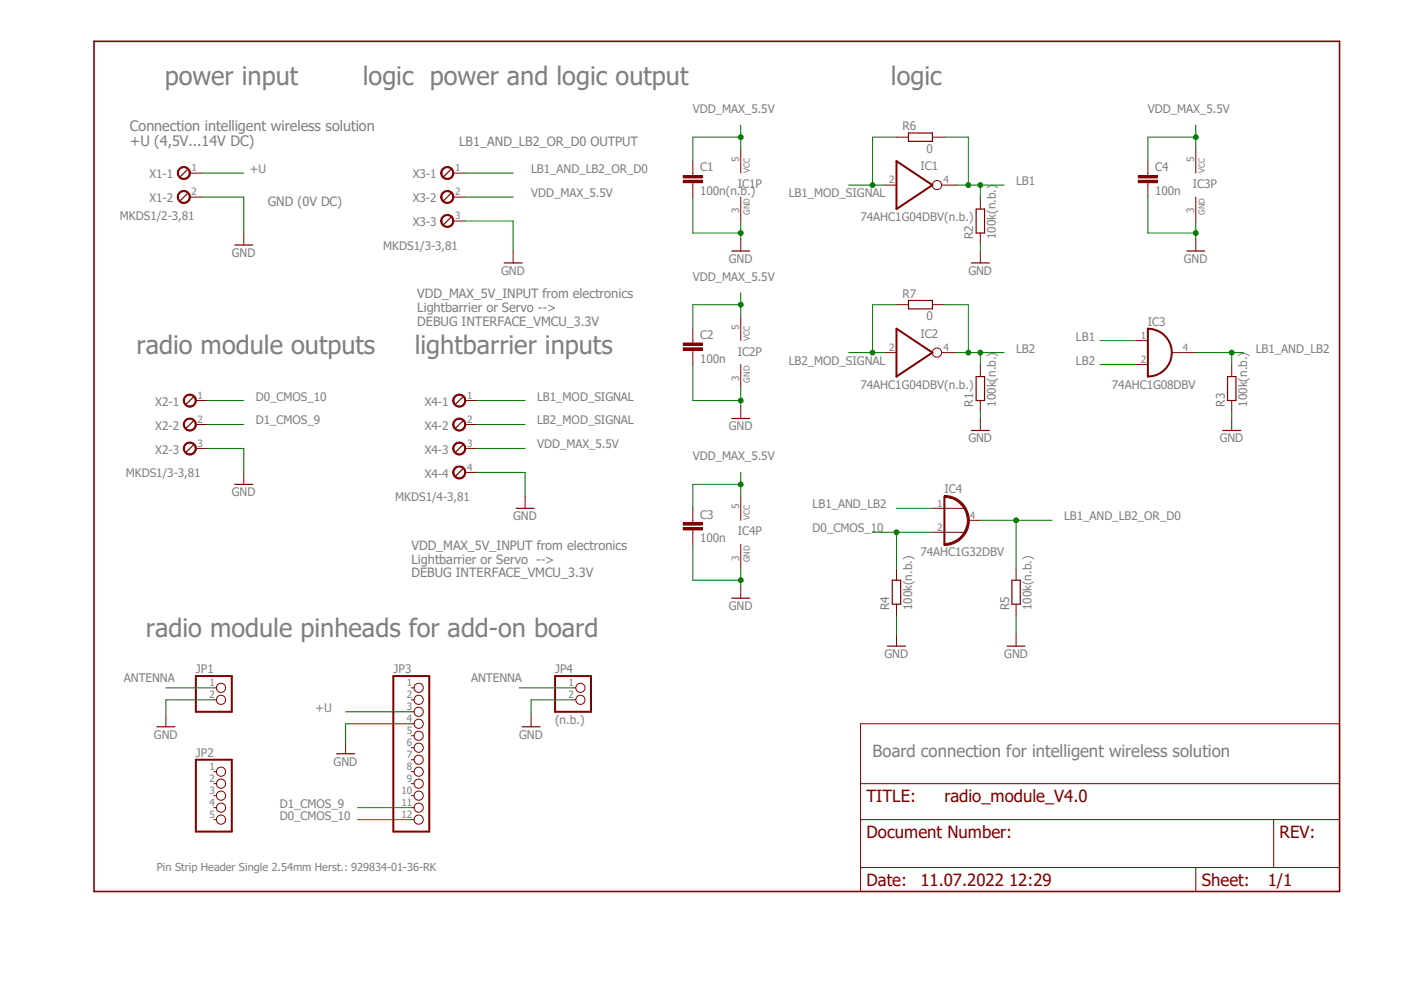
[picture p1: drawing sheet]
<svg xmlns="http://www.w3.org/2000/svg" width="297mm" height="210mm" viewBox="0 0 297 210" stroke-linecap="round" stroke-linejoin="round" font-family="sans-serif">
<path d="M19.9 8.8h264.1v180.2h-264.1z" fill="none" stroke="#7f0000" stroke-width=".34"/>
<path d="M51.7 49.4v2.5M182.5 153.5h101.5v35.5h-101.5zM182.5 173.8h101.5M182.5 166.2h101.5M270 173.8v10.1M182.5 183.9h101.5M253.5 183.9v5.1" fill="none" stroke="#7f0000" stroke-width=".21"/>
<path d="M39.7 41l-1.5 1.5M49.8 51.9h3.8" fill="none" stroke="#7f0000" stroke-width=".25"/>
<path d="M37.9 40.9a1.4 1.4 0 0 1 2.3 .1 1.4 1.4 0 0 1-.8 2.1 1.4 1.4 0 0 1-1.8-1.3h.2a1.16 1.16 0 0 1 1.7-1 1.16 1.16 0 0 1 .2 1.9 1.16 1.16 0 0 1-1.8-.5l-.1-.4h-.2z" fill-rule="evenodd" fill="#7f0000"/>
<path d="M37.9 40.9a1.4 1.4 0 0 1 2.3 .1 1.4 1.4 0 0 1-.8 2.1 1.4 1.4 0 0 1-1.8-1.3h.2a1.16 1.16 0 0 1 1.7-1 1.16 1.16 0 0 1 .2 1.9 1.16 1.16 0 0 1-1.8-.5l-.1-.4h-.2zM40.3 41.8h2.5" fill="none" stroke="#7f0000" stroke-width=".21"/>
<path d="M39.7 35.9l-1.5 1.6" fill="none" stroke="#7f0000" stroke-width=".25"/>
<path d="M37.9 35.8a1.39 1.39 0 0 1 2.3 .2 1.39 1.39 0 0 1-.8 2.1 1.39 1.39 0 0 1-1.8-1.4h.2a1.15 1.15 0 0 1 1.7-1 1.15 1.15 0 0 1 .2 2 1.15 1.15 0 0 1-1.8-.6l-.1-.4h-.2z" fill-rule="evenodd" fill="#7f0000"/>
<path d="M37.9 35.8a1.39 1.39 0 0 1 2.3 .2 1.39 1.39 0 0 1-.8 2.1 1.39 1.39 0 0 1-1.8-1.4h.2a1.15 1.15 0 0 1 1.7-1 1.15 1.15 0 0 1 .2 2 1.15 1.15 0 0 1-1.8-.6l-.1-.4h-.2zM40.3 36.7h2.5" fill="none" stroke="#7f0000" stroke-width=".21"/>
<path d="M41 84.2l-1.5 1.5" fill="none" stroke="#7f0000" stroke-width=".25"/>
<path d="M39.2 84a1.39 1.39 0 0 1 2.2 .2 1.39 1.39 0 0 1-.8 2.1 1.39 1.39 0 0 1-1.7-1.4h.2a1.15 1.15 0 0 1 1.7-.9 1.15 1.15 0 0 1 .2 1.9 1.15 1.15 0 0 1-1.8-.6l-.1-.4h-.2z" fill-rule="evenodd" fill="#7f0000"/>
<path d="M39.2 84a1.39 1.39 0 0 1 2.2 .2 1.39 1.39 0 0 1-.8 2.1 1.39 1.39 0 0 1-1.7-1.4h.2a1.15 1.15 0 0 1 1.7-.9 1.15 1.15 0 0 1 .2 1.9 1.15 1.15 0 0 1-1.8-.6l-.1-.4h-.2zM41.5 84.9h2.6" fill="none" stroke="#7f0000" stroke-width=".21"/>
<path d="M41 89.2l-1.5 1.6" fill="none" stroke="#7f0000" stroke-width=".25"/>
<path d="M39.2 89.1a1.39 1.39 0 0 1 2.2 .2 1.39 1.39 0 0 1-.8 2.1 1.39 1.39 0 0 1-1.7-1.4h.2a1.15 1.15 0 0 1 1.7-1 1.15 1.15 0 0 1 .2 2 1.15 1.15 0 0 1-1.8-.6l-.1-.4h-.2z" fill-rule="evenodd" fill="#7f0000"/>
<path d="M39.2 89.1a1.39 1.39 0 0 1 2.2 .2 1.39 1.39 0 0 1-.8 2.1 1.39 1.39 0 0 1-1.7-1.4h.2a1.15 1.15 0 0 1 1.7-1 1.15 1.15 0 0 1 .2 2 1.15 1.15 0 0 1-1.8-.6l-.1-.4h-.2zM41.5 90h2.6" fill="none" stroke="#7f0000" stroke-width=".21"/>
<path d="M41 94.3l-1.5 1.5" fill="none" stroke="#7f0000" stroke-width=".25"/>
<path d="M39.2 94.2a1.39 1.39 0 0 1 2.2 .2 1.39 1.39 0 0 1-.8 2 1.39 1.39 0 0 1-1.7-1.3h.2a1.15 1.15 0 0 1 1.7-1 1.15 1.15 0 0 1 .2 1.9 1.15 1.15 0 0 1-1.8-.5l-.1-.4h-.2z" fill-rule="evenodd" fill="#7f0000"/>
<g fill="none" stroke="#7f0000" stroke-width=".21">
<path d="M187.5 39.2h2.6M199.6 39.2h3.2M187.5 74.8h2.6M199.6 74.8h3.2M240.8 72.2h2.6M240.8 77.3h2.6M248.5 74.8h5M39.2 94.2a1.39 1.39 0 0 1 2.2 .2 1.39 1.39 0 0 1-.8 2 1.39 1.39 0 0 1-1.7-1.3h.2a1.15 1.15 0 0 1 1.7-1 1.15 1.15 0 0 1 .2 1.9 1.15 1.15 0 0 1-1.8-.5l-.1-.4h-.2zM41.5 95.1h2.6M51.7 100.2v2.5M200.2 107.8h4.4M200.2 112.9h4.4"/>
<path d="M35.2 151.6v2.5M45.3 145.8h.6M45.3 148.4h.6M73.3 157.3v2.5M87.2 145.8h.6M87.2 148.4h.6M87.2 150.9h.6M87.2 153.5h.6M87.2 156h.6M87.2 158.5h.6M45.3 163.6h.6M45.3 166.2h.6"/>
<path d="M45.3 168.7h.6M45.3 171.2h.6M45.3 173.8h.6M87.2 163.6h.6M87.2 166.2h.6M87.2 168.7h.6M87.2 171.2h.6M87.2 173.8h.6M87.2 161.1h.6"/>
<circle cx="198.7" cy="39.2" r=".98"/>
<circle cx="198.7" cy="74.8" r=".98"/>
<circle cx="46.9" cy="145.8" r=".98"/>
<circle cx="46.9" cy="148.4" r=".98"/>
<circle cx="88.8" cy="145.8" r=".98"/>
<circle cx="88.8" cy="153.5" r=".98"/>
<circle cx="88.8" cy="156" r=".98"/>
<circle cx="88.8" cy="158.5" r=".98"/>
<circle cx="88.8" cy="148.4" r=".98"/>
<circle cx="88.8" cy="150.9" r=".98"/>
<circle cx="46.9" cy="163.6" r=".98"/>
<circle cx="46.9" cy="166.2" r=".98"/>
<circle cx="46.9" cy="171.2" r=".98"/>
<circle cx="46.9" cy="173.8" r=".98"/>
<circle cx="46.9" cy="168.7" r=".98"/>
<circle cx="88.8" cy="163.6" r=".98"/>
<circle cx="88.8" cy="171.2" r=".98"/>
<circle cx="88.8" cy="168.7" r=".98"/>
<circle cx="88.8" cy="161.1" r=".98"/>
<circle cx="88.8" cy="166.2" r=".98"/>
<circle cx="88.8" cy="173.8" r=".98"/>
</g>
<path d="M49.8 102.7h3.8M33.3 154.1h3.8M71.4 159.8h3.8" fill="none" stroke="#7f0000" stroke-width=".25"/>
<path d="M190.1 34.2l7.6 5-7.6 5.1zM190.1 69.7l7.6 5.1-7.6 5zM243.4 69.7a5.1 5.1 0 0 1 5.1 5.1 5.1 5.1 0 0 1-5.1 5zM41.5 143.3h7.6v7.6h-7.6zM83.4 143.3h7.6v33h-7.6zM41.5 161.1h7.6v15.2h-7.6z" fill="none" stroke="#7f0000" stroke-width=".42"/>
<path d="M200.2 105a5.3 5.3 0 0 1 5.3 5.4 5.3 5.3 0 0 1-5.4 5.3v-.5a4.9 4.9 0 0 0 5-4.8 4.9 4.9 0 0 0-4.9-4.9z" fill-rule="evenodd" fill="#7f0000"/>
<g fill="none" stroke="#7f0000" stroke-width=".21">
<path d="M146.9 36.7v.5M146.9 38.7v.5M157.1 31.6v5.1M253.5 31.6v5.1M157.1 41.8v5.1M207.9 41.8v2.5M207.9 49.4v2.5M253.5 41.8v5.1M157.1 67.1v5.1M157.1 77.3v5.1M207.9 77.3v2.5M261.2 77.3v2.5"/>
<path d="M207.9 84.9v2.6M261.2 84.9v2.6M157.1 105.2v5.1M157.1 115.4v5.1M197.7 107.8h2.5M197.7 112.9h2.5M200.2 105a5.3 5.3 0 0 1 5.3 5.4 5.3 5.3 0 0 1-5.4 5.3v-.5a4.9 4.9 0 0 0 5-4.8 4.9 4.9 0 0 0-4.9-4.9zM205.3 110.3h2.6M190.1 120.5v2.5M190.1 128.1v2.5M215.4 120.5v2.5M215.4 128.1v2.5"/>
</g>
<path d="M200.2 105.2v10.2" fill="none" stroke="#7f0000" stroke-width=".42"/>
<path d="M207 44.3h1.7v5.1h-1.7zM207 79.8h1.7v5.1h-1.7zM260.3 79.8h1.7v5.1h-1.7zM189.2 123h1.8v5.1h-1.8zM214.5 123h1.8v5.1h-1.8z" fill="none" stroke="#7f0000" stroke-width=".25"/>
<path d="M144.9 38.2h4v.5h-4z" fill-rule="evenodd" fill="#7f0000"/>
<path d="M144.9 38.2h4v.5h-4z" fill="none" stroke="#7f0000" stroke-width=".21"/>
<path d="M144.9 37.2h4v.5h-4z" fill-rule="evenodd" fill="#7f0000"/>
<path d="M144.9 37.2h4v.5h-4zM146.9 34.2v2.5M146.9 39.2v2.6M146.9 72.2v.5M146.9 74.3v.5" fill="none" stroke="#7f0000" stroke-width=".21"/>
<path d="M144.9 73.7h4v.6h-4z" fill-rule="evenodd" fill="#7f0000"/>
<path d="M144.9 73.7h4v.6h-4z" fill="none" stroke="#7f0000" stroke-width=".21"/>
<path d="M144.9 72.7h4v.5h-4z" fill-rule="evenodd" fill="#7f0000"/>
<path d="M144.9 72.7h4v.5h-4zM146.9 69.7v2.5M146.9 74.8v2.5M146.9 110.3v.5M146.9 112.4v.5" fill="none" stroke="#7f0000" stroke-width=".21"/>
<path d="M144.9 111.8h4v.6h-4z" fill-rule="evenodd" fill="#7f0000"/>
<path d="M144.9 111.8h4v.6h-4z" fill="none" stroke="#7f0000" stroke-width=".21"/>
<path d="M144.9 110.8h4v.5h-4z" fill-rule="evenodd" fill="#7f0000"/>
<path d="M243.4 36.7v.5M243.4 38.7v.5M144.9 110.8h4v.5h-4zM146.9 107.8v2.5M146.9 112.9v2.5" fill="none" stroke="#7f0000" stroke-width=".21"/>
<path d="M241.3 38.2h4.1v.5h-4.1z" fill-rule="evenodd" fill="#7f0000"/>
<path d="M241.3 38.2h4.1v.5h-4.1z" fill="none" stroke="#7f0000" stroke-width=".21"/>
<path d="M241.3 37.2h4.1v.5h-4.1z" fill-rule="evenodd" fill="#7f0000"/>
<path d="M241.3 37.2h4.1v.5h-4.1zM243.4 34.2v2.5M243.4 39.2v2.6M111.3 105.2v2.6" fill="none" stroke="#7f0000" stroke-width=".21"/>
<path d="M98.1 84.2l-1.5 1.5M109.4 107.8h3.8" fill="none" stroke="#7f0000" stroke-width=".25"/>
<path d="M96.3 84a1.39 1.39 0 0 1 2.2 .2 1.39 1.39 0 0 1-.8 2.1 1.39 1.39 0 0 1-1.7-1.4h.2a1.15 1.15 0 0 1 1.6-1.1 1.15 1.15 0 0 1 .4 1.9 1.15 1.15 0 0 1-1.9-.4l-.1-.4h-.2z" fill-rule="evenodd" fill="#7f0000"/>
<path d="M96.3 84a1.39 1.39 0 0 1 2.2 .2 1.39 1.39 0 0 1-.8 2.1 1.39 1.39 0 0 1-1.7-1.4h.2a1.15 1.15 0 0 1 1.6-1.1 1.15 1.15 0 0 1 .4 1.9 1.15 1.15 0 0 1-1.9-.4l-.1-.4h-.2zM98.6 84.9h2.6" fill="none" stroke="#7f0000" stroke-width=".21"/>
<path d="M98.1 89.2l-1.5 1.6" fill="none" stroke="#7f0000" stroke-width=".25"/>
<path d="M96.3 89.1a1.39 1.39 0 0 1 2.2 .2 1.39 1.39 0 0 1-.8 2.1 1.39 1.39 0 0 1-1.7-1.4h.2a1.15 1.15 0 0 1 1.6-1.1 1.15 1.15 0 0 1 .4 1.8 1.15 1.15 0 0 1-1.9-.3l-.1-.4h-.2z" fill-rule="evenodd" fill="#7f0000"/>
<path d="M96.3 89.1a1.39 1.39 0 0 1 2.2 .2 1.39 1.39 0 0 1-.8 2.1 1.39 1.39 0 0 1-1.7-1.4h.2a1.15 1.15 0 0 1 1.6-1.1 1.15 1.15 0 0 1 .4 1.8 1.15 1.15 0 0 1-1.9-.3l-.1-.4h-.2zM98.6 90h2.6" fill="none" stroke="#7f0000" stroke-width=".21"/>
<path d="M98.1 94.3l-1.5 1.5" fill="none" stroke="#7f0000" stroke-width=".25"/>
<path d="M96.3 94.2a1.39 1.39 0 0 1 2.2 .2 1.39 1.39 0 0 1-.8 2 1.39 1.39 0 0 1-1.7-1.3h.2a1.15 1.15 0 0 1 1.6-1.1 1.15 1.15 0 0 1 .4 1.8 1.15 1.15 0 0 1-1.9-.3l-.1-.4h-.2z" fill-rule="evenodd" fill="#7f0000"/>
<path d="M96.3 94.2a1.39 1.39 0 0 1 2.2 .2 1.39 1.39 0 0 1-.8 2 1.39 1.39 0 0 1-1.7-1.3h.2a1.15 1.15 0 0 1 1.6-1.1 1.15 1.15 0 0 1 .4 1.8 1.15 1.15 0 0 1-1.9-.3l-.1-.4h-.2zM98.6 95.1h2.6" fill="none" stroke="#7f0000" stroke-width=".21"/>
<path d="M98.1 99.4l-1.5 1.5" fill="none" stroke="#7f0000" stroke-width=".25"/>
<path d="M96.3 99.3a1.39 1.39 0 0 1 2.2 .1 1.39 1.39 0 0 1-.8 2.1 1.39 1.39 0 0 1-1.7-1.3h.2a1.15 1.15 0 0 1 1.6-1.2 1.15 1.15 0 0 1 .4 1.9 1.15 1.15 0 0 1-1.9-.4l-.1-.3h-.2z" fill-rule="evenodd" fill="#7f0000"/>
<path d="M96.3 99.3a1.39 1.39 0 0 1 2.2 .1 1.39 1.39 0 0 1-.8 2.1 1.39 1.39 0 0 1-1.7-1.3h.2a1.15 1.15 0 0 1 1.6-1.2 1.15 1.15 0 0 1 .4 1.9 1.15 1.15 0 0 1-1.9-.4l-.1-.3h-.2zM98.6 100.2h2.6" fill="none" stroke="#7f0000" stroke-width=".21"/>
<path d="M95.6 35.9l-1.5 1.6" fill="none" stroke="#7f0000" stroke-width=".25"/>
<path d="M93.8 35.8a1.39 1.39 0 0 1 2.2 .2 1.39 1.39 0 0 1-.8 2.1 1.39 1.39 0 0 1-1.8-1.4h.3a1.15 1.15 0 0 1 1.5-1.1 1.15 1.15 0 0 1 .4 1.8 1.15 1.15 0 0 1-1.8-.3l-.1-.4h-.3z" fill-rule="evenodd" fill="#7f0000"/>
<path d="M93.8 35.8a1.39 1.39 0 0 1 2.2 .2 1.39 1.39 0 0 1-.8 2.1 1.39 1.39 0 0 1-1.8-1.4h.3a1.15 1.15 0 0 1 1.5-1.1 1.15 1.15 0 0 1 .4 1.8 1.15 1.15 0 0 1-1.8-.3l-.1-.4h-.3zM96.1 36.7h2.5" fill="none" stroke="#7f0000" stroke-width=".21"/>
<path d="M95.6 41l-1.5 1.5" fill="none" stroke="#7f0000" stroke-width=".25"/>
<path d="M93.8 40.9a1.4 1.4 0 0 1 2.2 .1 1.4 1.4 0 0 1-.8 2.1 1.4 1.4 0 0 1-1.8-1.3h.3a1.15 1.15 0 0 1 1.5-1.2 1.15 1.15 0 0 1 .5 1.9 1.15 1.15 0 0 1-1.9-.3l-.1-.4h-.3z" fill-rule="evenodd" fill="#7f0000"/>
<path d="M93.8 40.9a1.4 1.4 0 0 1 2.2 .1 1.4 1.4 0 0 1-.8 2.1 1.4 1.4 0 0 1-1.8-1.3h.3a1.15 1.15 0 0 1 1.5-1.2 1.15 1.15 0 0 1 .5 1.9 1.15 1.15 0 0 1-1.9-.3l-.1-.4h-.3zM96.1 41.8h2.5" fill="none" stroke="#7f0000" stroke-width=".21"/>
<path d="M95.6 46.1l-1.5 1.5" fill="none" stroke="#7f0000" stroke-width=".25"/>
<path d="M93.8 45.9a1.4 1.4 0 0 1 2.2 .2 1.4 1.4 0 0 1-.8 2.1 1.4 1.4 0 0 1-1.8-1.3h.3a1.15 1.15 0 0 1 1.5-1.2 1.15 1.15 0 0 1 .5 1.9 1.15 1.15 0 0 1-1.9-.4l-.1-.3h-.3z" fill-rule="evenodd" fill="#7f0000"/>
<g fill="none" stroke="#7f0000" stroke-width=".21">
<path d="M190.1 29.1h2.5M197.7 29.1h2.5M93.8 45.9a1.4 1.4 0 0 1 2.2 .2 1.4 1.4 0 0 1-.8 2.1 1.4 1.4 0 0 1-1.8-1.3h.3a1.15 1.15 0 0 1 1.5-1.2 1.15 1.15 0 0 1 .5 1.9 1.15 1.15 0 0 1-1.9-.4l-.1-.3h-.3zM96.1 46.9h2.5M108.8 53.2v2.6M157.1 50.7v2.5M207.9 53.2v2.6M253.5 50.7v2.5M190.1 64.6h2.5M197.7 64.6h2.5M157.1 86.2v2.5M207.9 88.7v2.6"/>
<path d="M261.2 88.7v2.6M157.1 124.3v2.5M190.1 134.5v2.5M215.4 134.5v2.5M112.6 151.6v2.5M121.5 145.8h.5M121.5 148.4h.5"/>
<circle cx="123.1" cy="145.8" r=".98"/>
<circle cx="123.1" cy="148.4" r=".98"/>
</g>
<g fill="none" stroke="#7f0000" stroke-width=".25">
<path d="M192.6 28.2h5.1v1.8h-5.1zM106.9 55.8h3.8M155.1 53.2h3.9M205.9 55.8h3.9M251.6 53.2h3.8M192.6 63.7h5.1v1.8h-5.1zM155.1 88.7h3.9M205.9 91.3h3.9M259.2 91.3h3.9M155.1 126.8h3.9M188.2 137h3.8M213.5 137h3.8"/>
<path d="M110.7 154.1h3.8"/>
</g>
<path d="M117.7 143.3h7.6v7.6h-7.6z" fill="none" stroke="#7f0000" stroke-width=".42"/>
<path d="M42.8 36.7h8.9M44.1 84.9h7.6M185 112.9h12.7M190.1 112.9v7.6M73.3 150.9h13.9M75.8 173.8h11.4" fill="none" stroke="#007f00" stroke-width=".21"/>
<circle cx="190.1" cy="112.9" r=".51" fill="#007f00"/>
<g fill="none" stroke="#007f00" stroke-width=".21">
<path d="M42.8 41.8h8.9v7.6M98.6 46.9h10.2v6.3M146.9 41.8v7.6h10.2M157.1 46.9v3.8M44.1 95.1h7.6v5.1M101.2 100.2h10.1v5M45.3 148.4h-10.1v3.2M87.2 153.5h-13.9v3.8"/>
<circle cx="190.1" cy="112.9" r=".51"/>
</g>
<circle cx="157" cy="49.4" r=".51" fill="#007f00"/>
<g fill="none" stroke="#007f00" stroke-width=".21">
<path d="M146.9 77.3v7.6h10.2M157.1 82.4v3.8"/>
<circle cx="157" cy="49.4" r=".51"/>
</g>
<circle cx="157" cy="84.9" r=".51" fill="#007f00"/>
<g fill="none" stroke="#007f00" stroke-width=".21">
<path d="M146.9 115.4v7.6h10.2M157.1 120.5v3.8"/>
<circle cx="157" cy="84.9" r=".51"/>
</g>
<circle cx="157" cy="123" r=".51" fill="#007f00"/>
<g fill="none" stroke="#007f00" stroke-width=".21">
<path d="M243.4 41.8v7.6h10.1M253.5 46.9v3.8"/>
<circle cx="157" cy="123" r=".51"/>
</g>
<circle cx="253.5" cy="49.4" r=".51" fill="#007f00"/>
<g fill="none" stroke="#007f00" stroke-width=".21">
<path d="M179.9 39.2h7.6M190.1 29.1h-5.1v10.1M207.9 51.9v1.3M101.2 84.9h10.1M207.9 87.5v1.2M261.2 87.5v1.2M190.1 130.6v3.9M215.4 130.6v3.9M121.5 148.4h-8.9v3.2"/>
<circle cx="253.5" cy="49.4" r=".51"/>
</g>
<circle cx="185" cy="39.2" r=".51" fill="#007f00"/>
<g fill="none" stroke="#007f00" stroke-width=".21">
<path d="M179.9 74.8h7.6M190.1 64.6h-5.1v10.2M101.2 90h10.1"/>
<circle cx="185" cy="39.2" r=".51"/>
</g>
<circle cx="185" cy="74.8" r=".51" fill="#007f00"/>
<g fill="none" stroke="#007f00" stroke-width=".21">
<path d="M202.8 39.2h10.1M207.9 39.2v2.6"/>
<circle cx="185" cy="74.8" r=".51"/>
</g>
<circle cx="207.8" cy="39.2" r=".51" fill="#007f00"/>
<g fill="none" stroke="#007f00" stroke-width=".21">
<path d="M200.2 29.1h5.1v10.1"/>
<circle cx="207.8" cy="39.2" r=".51"/>
</g>
<circle cx="205.3" cy="39.2" r=".51" fill="#007f00"/>
<g fill="none" stroke="#007f00" stroke-width=".21">
<path d="M202.8 74.8h10.1M207.9 74.8v2.5M233.2 72.2h7.6"/>
<circle cx="205.3" cy="39.2" r=".51"/>
</g>
<circle cx="207.8" cy="74.8" r=".51" fill="#007f00"/>
<g fill="none" stroke="#007f00" stroke-width=".21">
<path d="M200.2 64.6h5.1v10.2"/>
<circle cx="207.8" cy="74.8" r=".51"/>
</g>
<circle cx="205.3" cy="74.8" r=".51" fill="#007f00"/>
<g fill="none" stroke="#007f00" stroke-width=".21">
<path d="M233.2 77.3h7.6M253.5 74.8h10.2M261.2 74.8v2.5"/>
<circle cx="205.3" cy="74.8" r=".51"/>
</g>
<circle cx="261.1" cy="74.8" r=".51" fill="#007f00"/>
<g fill="none" stroke="#007f00" stroke-width=".21">
<path d="M190.1 107.8h7.6M207.9 110.3h15.2M215.4 110.3v10.2"/>
<circle cx="261.1" cy="74.8" r=".51"/>
</g>
<circle cx="215.4" cy="110.3" r=".51" fill="#007f00"/>
<g fill="none" stroke="#007f00" stroke-width=".21">
<path d="M98.6 36.7h10.2M157.1 26.5v5.1M157.1 29.1h-10.2v5.1M98.6 41.8h10.2M44.1 90h7.6M101.2 95.1h10.1M35.2 145.8h10.1M110.1 145.8h11.4M75.8 171.2h11.4"/>
<circle cx="215.4" cy="110.3" r=".51"/>
</g>
<circle cx="157" cy="29.1" r=".51" fill="#007f00"/>
<g fill="none" stroke="#007f00" stroke-width=".21">
<path d="M157.1 62.1v5M157.1 64.6h-10.2v5.1"/>
<circle cx="157" cy="29.1" r=".51"/>
</g>
<circle cx="157" cy="64.6" r=".51" fill="#007f00"/>
<g fill="none" stroke="#007f00" stroke-width=".21">
<path d="M157.1 100.2v5M157.1 102.7h-10.2v5.1"/>
<circle cx="157" cy="64.6" r=".51"/>
</g>
<circle cx="157" cy="102.7" r=".51" fill="#007f00"/>
<g fill="none" stroke="#007f00" stroke-width=".21">
<path d="M253.5 26.5v5.1M253.5 29.1h-10.1v5.1"/>
<circle cx="157" cy="102.7" r=".51"/>
</g>
<circle cx="253.5" cy="29.1" r=".51" fill="#007f00"/>
<circle cx="253.5" cy="29.1" r=".51" fill="none" stroke="#007f00" stroke-width=".21"/>
<g font-size="5.4" fill="#7f7f7f">
<text x="34.9" y="18.1">power input</text>
<text x="76.9" y="18.1">logic power and logic output</text>
<text x="188.9" y="18.1">logic</text>
<text x="29" y="75.1">radio module outputs</text>
<text x="87.9" y="75.1">lightbarrier inputs</text>
<text x="30.9" y="135">radio module pinheads for add-on board</text>
</g>
<text font-size="3.6" fill="#7f7f7f" x="185" y="160.4">Board connection for intelligent wireless solution</text>
<g font-size="3.6" fill="#7f0000">
<text x="183.7" y="170">TITLE:</text>
<text x="200.2" y="170">radio_module_V4.0</text>
<text x="183.7" y="177.6">Document Number:</text>
<text x="271.3" y="177.6">REV:</text>
<text x="183.7" y="187.7">Date:</text>
<text x="195.2" y="187.7">11.07.2022 12:29</text>
<text x="254.8" y="187.7">Sheet:</text>
<text x="268.8" y="187.7">1/1</text>
</g>
<g font-size="3" fill="#7f7f7f">
<text x="27.6" y="27.7">Connection intelligent wireless solution</text>
<text x="27.6" y="31">+U (4,5V...14V DC)</text>
</g>
<g font-size="2.7" fill="#7f7f7f">
<text x="97.4" y="31">LB1_AND_LB2_OR_D0 OUTPUT</text>
<text x="56.8" y="43.7">GND (0V DC)</text>
<text x="88.5" y="63.3">VDD_MAX_5V_INPUT from electronics</text>
<text x="88.5" y="66.2">Lightbarrier or Servo --&gt;</text>
<text x="88.5" y="69">DEBUG INTERFACE_VMCU_3.3V</text>
<text x="87.2" y="116.6">VDD_MAX_5V_INPUT from electronics</text>
<text x="87.2" y="119.5">Lightbarrier or Servo --&gt;</text>
<text x="87.2" y="122.4">DEBUG INTERFACE_VMCU_3.3V</text>
</g>
<g font-size="2.5" fill="#7f7f7f">
<text x="146.9" y="24">VDD_MAX_5.5V</text>
<text x="191.3" y="27.6">R6</text>
<text x="243.4" y="24">VDD_MAX_5.5V</text>
<text x="196.4" y="32.4">0</text>
<text x="31.7" y="37.8">X1-1</text>
<text x="53" y="36.7">+U</text>
<text x="87.5" y="37.8">X3-1</text>
<text x="112.6" y="41.8">VDD_MAX_5.5V</text>
<text x="112.6" y="36.7">LB1_AND_LB2_OR_D0</text>
<text x="148.4" y="41.4">100n(n.b.)</text>
<text x="148.4" y="36.3">C1</text>
<text x="156.4" y="39.9">IC1P</text>
<text x="167.2" y="41.8">LB1_MOD_SIGNAL</text>
<text x="195.2" y="36.1">IC1</text>
<text x="215.4" y="39.2">LB1</text>
<text x="244.9" y="41.4">100n</text>
<text x="244.9" y="36.3">C4</text>
<text x="252.9" y="39.9">IC3P</text>
<text x="25.4" y="46.6">MKDS1/2-3,81</text>
<text x="31.7" y="42.9">X1-2</text>
<text x="87.5" y="42.9">X3-2</text>
<text x="182.5" y="46.9">74AHC1G04DBV(n.b.)</text>
<text x="81.2" y="53">MKDS1/3-3,81</text>
<text x="87.5" y="48">X3-3</text>
<text x="206.3" y="50.7" transform="rotate(-90 206.3 50.7)">R2</text>
<text x="211.2" y="50.7" transform="rotate(-90 211.2 50.7)">100k(n.b.)</text>
<text x="49.1" y="54.5">GND</text>
<text x="106.3" y="58.3">GND</text>
<text x="146.9" y="59.6">VDD_MAX_5.5V</text>
<text x="154.5" y="55.8">GND</text>
<text x="205.3" y="58.3">GND</text>
<text x="251" y="55.8">GND</text>
<text x="191.3" y="63.1">R7</text>
<text x="148.4" y="71.8">C2</text>
<text x="195.2" y="71.6">IC2</text>
<text x="196.4" y="67.9">0</text>
<text x="243.4" y="69">IC3</text>
<text x="148.4" y="76.9">100n</text>
<text x="156.4" y="75.4">IC2P</text>
<text x="167.2" y="77.3">LB2_MOD_SIGNAL</text>
<text x="215.4" y="74.8">LB2</text>
<text x="228.1" y="72.2">LB1</text>
<text x="228.1" y="77.3">LB2</text>
<text x="266.2" y="74.8">LB1_AND_LB2</text>
<text x="182.5" y="82.4">74AHC1G04DBV(n.b.)</text>
<text x="235.8" y="82.4">74AHC1G08DBV</text>
<text x="32.9" y="86.1">X2-1</text>
<text x="54.2" y="84.9">D0_CMOS_10</text>
<text x="90" y="86.1">X4-1</text>
<text x="113.9" y="84.9">LB1_MOD_SIGNAL</text>
<text x="206.3" y="86.2" transform="rotate(-90 206.3 86.2)">R1</text>
<text x="211.2" y="86.2" transform="rotate(-90 211.2 86.2)">100k(n.b.)</text>
<text x="259.7" y="86.2" transform="rotate(-90 259.7 86.2)">R3</text>
<text x="264.5" y="86.2" transform="rotate(-90 264.5 86.2)">100k(n.b.)</text>
<text x="32.9" y="91.1">X2-2</text>
<text x="54.2" y="90">D1_CMOS_9</text>
<text x="90" y="91.1">X4-2</text>
<text x="113.9" y="95.1">VDD_MAX_5.5V</text>
<text x="113.9" y="90">LB2_MOD_SIGNAL</text>
<text x="154.5" y="91.3">GND</text>
<text x="205.3" y="93.8">GND</text>
<text x="258.6" y="93.8">GND</text>
<text x="26.7" y="101.2">MKDS1/3-3,81</text>
<text x="32.9" y="96.2">X2-3</text>
<text x="90" y="96.2">X4-3</text>
<text x="90" y="101.3">X4-4</text>
<text x="146.9" y="97.6">VDD_MAX_5.5V</text>
<text x="49.1" y="105.2">GND</text>
<text x="83.8" y="106.3">MKDS1/4-3,81</text>
<text x="172.3" y="107.8">LB1_AND_LB2</text>
<text x="200.2" y="104.6">IC4</text>
<text x="108.8" y="110.3">GND</text>
<text x="148.4" y="109.9">C3</text>
<text x="156.4" y="113.5">IC4P</text>
<text x="172.3" y="112.9">D0_CMOS_10</text>
<text x="225.6" y="110.3">LB1_AND_LB2_OR_D0</text>
<text x="148.4" y="115">100n</text>
<text x="195.2" y="117.9">74AHC1G32DBV</text>
<text x="154.5" y="129.4">GND</text>
<text x="188.5" y="129.4" transform="rotate(-90 188.5 129.4)">R4</text>
<text x="193.4" y="129.4" transform="rotate(-90 193.4 129.4)">100k(n.b.)</text>
<text x="213.9" y="129.4" transform="rotate(-90 213.9 129.4)">R5</text>
<text x="218.7" y="129.4" transform="rotate(-90 218.7 129.4)">100k(n.b.)</text>
<text x="41.5" y="142.7">JP1</text>
<text x="83.4" y="142.7">JP3</text>
<text x="117.7" y="142.7">JP4</text>
<text x="187.5" y="139.5">GND</text>
<text x="212.9" y="139.5">GND</text>
<text x="26.3" y="144.6">ANTENNA</text>
<text x="99.9" y="144.6">ANTENNA</text>
<text x="66.9" y="150.9">+U</text>
<text x="117.7" y="153.5">(n.b.)</text>
<text x="32.6" y="156.6">GND</text>
<text x="41.5" y="160.4">JP2</text>
<text x="110.1" y="156.6">GND</text>
<text x="70.7" y="162.3">GND</text>
<text x="59.3" y="171.2">D1_CMOS_9</text>
<text x="59.3" y="173.8">D0_CMOS_10</text>
</g>
<text font-size="2.3" fill="#7f7f7f" x="33.3" y="184.6">Pin Strip Header Single 2.54mm Herst.: 929834-01-36-RK</text>
<g font-size="2.1" fill="#7f7f7f">
<text x="156.7" y="34.4" transform="rotate(-90 156.7 34.4)">5</text>
<text x="253.2" y="34.4" transform="rotate(-90 253.2 34.4)">5</text>
<text x="40.6" y="41.4">2</text>
<text x="40.6" y="36.3">1</text>
<text x="96.5" y="36.3">1</text>
<text x="96.5" y="41.4">2</text>
<text x="188.5" y="38.9">2</text>
<text x="200" y="38.9">4</text>
<text x="96.5" y="46.5">3</text>
<text x="156.7" y="45.3" transform="rotate(-90 156.7 45.3)">3</text>
<text x="253.2" y="45.3" transform="rotate(-90 253.2 45.3)">3</text>
<text x="156.7" y="69.9" transform="rotate(-90 156.7 69.9)">5</text>
<text x="241.9" y="71.9">1</text>
<text x="188.5" y="74.4">2</text>
<text x="200" y="74.4">4</text>
<text x="241.9" y="77">2</text>
<text x="250.8" y="74.4">4</text>
<text x="156.7" y="80.8" transform="rotate(-90 156.7 80.8)">3</text>
<text x="41.9" y="84.6">1</text>
<text x="41.9" y="89.7">2</text>
<text x="99" y="84.6">1</text>
<text x="99" y="89.7">2</text>
<text x="41.9" y="94.7">3</text>
<text x="99" y="94.7">3</text>
<text x="99" y="99.8">4</text>
<text x="156.7" y="108" transform="rotate(-90 156.7 108)">5</text>
<text x="198.7" y="107.4">1</text>
<text x="198.7" y="112.5">2</text>
<text x="205.7" y="110">4</text>
<text x="156.7" y="118.9" transform="rotate(-90 156.7 118.9)">3</text>
<text x="44.4" y="145.5">1</text>
<text x="44.4" y="148">2</text>
<text x="86.3" y="145.5">1</text>
<text x="86.3" y="148">2</text>
<text x="120.6" y="145.5">1</text>
<text x="120.6" y="148">2</text>
<text x="86.3" y="150.6">3</text>
<text x="86.3" y="153.1">4</text>
<text x="86.3" y="155.7">5</text>
<text x="86.3" y="158.2">6</text>
<text x="86.3" y="160.7">7</text>
<text x="44.4" y="163.3">1</text>
<text x="44.4" y="165.8">2</text>
<text x="86.3" y="163.3">8</text>
<text x="86.3" y="165.8">9</text>
<text x="44.4" y="168.4">3</text>
<text x="44.4" y="170.9">4</text>
<text x="44.4" y="173.4">5</text>
<text x="85.1" y="168.4">10</text>
<text x="85.1" y="170.9">11</text>
<text x="85.1" y="173.4">12</text>
</g>
<g font-size="1.8" fill="#7f7f7f">
<text x="159" y="36.7" transform="rotate(-90 159 36.7)">VCC</text>
<text x="255.4" y="36.7" transform="rotate(-90 255.4 36.7)">VCC</text>
<text x="159" y="45.6" transform="rotate(-90 159 45.6)">GND</text>
<text x="255.4" y="45.6" transform="rotate(-90 255.4 45.6)">GND</text>
<text x="159" y="72.2" transform="rotate(-90 159 72.2)">VCC</text>
<text x="159" y="81.1" transform="rotate(-90 159 81.1)">GND</text>
<text x="159" y="110.3" transform="rotate(-90 159 110.3)">VCC</text>
<text x="159" y="119.2" transform="rotate(-90 159 119.2)">GND</text>
</g>
</svg>
